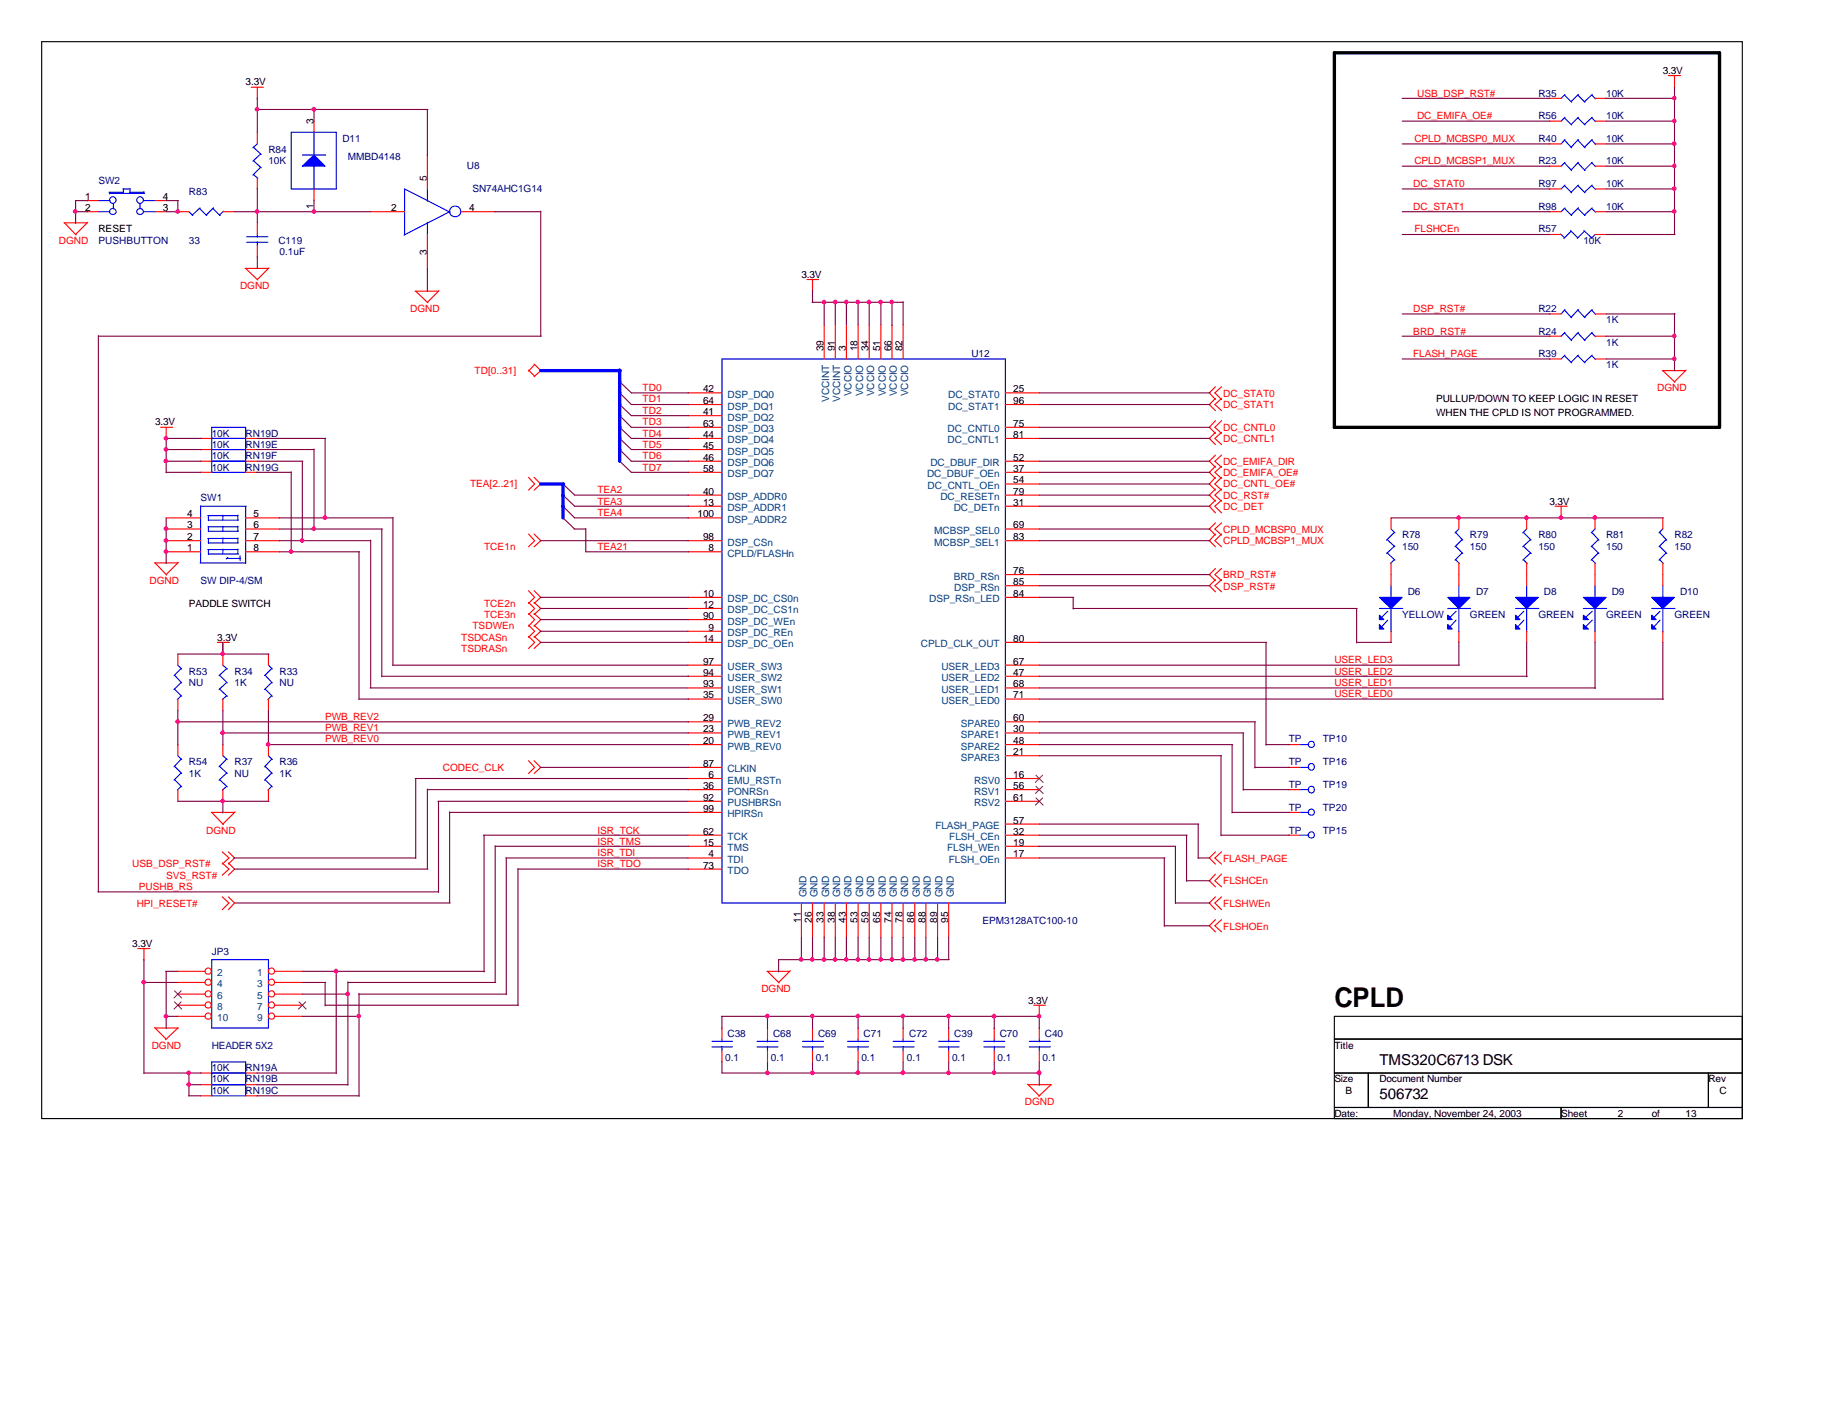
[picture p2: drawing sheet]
<svg xmlns="http://www.w3.org/2000/svg" width="279mm" height="216mm" viewBox="0 0 279 216" stroke-linecap="round" stroke-linejoin="round" font-family="sans-serif">
<path d="M6.3 6.3h259.1v164.1h-259.1zM203.3 158.3h62.1M265.4 154.9h-62.1v15.5M203.3 163.5h62.1M203.3 168.7h62.1M208.4 163.5v5.2M237.8 168.7v1.7M260.3 163.5v5.2" fill="none" stroke="#000" stroke-width=".17"/>
<path d="M203.3 8h58.7v57.1h-58.7z" fill="none" stroke="#000" stroke-width=".51"/>
<g fill="none" stroke="#f00" stroke-width=".17">
<path d="M38.3 13.3h1.8M39.2 13.3v1.8M47.8 18.5v1.7M236.1 18.5h1.7M236.1 15h1.7M243 18.5h1.7M243 15h1.7M254.2 11.5h1.8M255.1 11.5v1.9M9.7 34h3.6M9.8 34l1.8 1.8M13.3 32.3h1.7"/>
<path d="M13.3 30.6h1.7M13.4 33.9l-1.9 1.8M23.6 32.3h1.7M23.6 30.6h1.7M27.1 32.3h1.7M34 32.3h1.7M39.2 20.2v1.7M39.2 27.1v1.7M39.2 34v1.7M39.2 37.4v1.8M47.8 28.8v1.8M56.5 32.3h5.1"/>
<path d="M65.1 23.6v5.2M65.1 35.7v5.2M70.3 32.3h5.1M236.1 32.3h1.7M236.1 25.3h1.7M236.1 21.9h1.7M236.1 35.7h1.7M236.1 28.8h1.7M243 32.3h1.7M243 25.3h1.7M243 21.9h1.7M243 35.7h1.7"/>
<path d="M243 28.8h1.7M37.3 40.9h3.6M37.4 40.9l1.9 1.8M41 40.8l-1.8 1.8M63.2 44.4h3.6M63.3 44.4l1.9 1.7M66.9 44.3l-1.8 1.8M80.5 56.4l.9 .9M81.4 55.5l1 1-1 .9M81.4 55.5l-.9 1.1M104.8 59.9h5.2M122.9 42.6h1.8"/>
<path d="M123.8 42.6v1.8M125.6 49.5v5.2M127.3 49.5v5.2M128.9 49.5v5.2M130.7 49.5v5.2M132.4 49.5v5.2M134.2 49.5v5.2M135.9 49.5v5.2M137.6 49.5v5.2M153.2 59.9h5.1M185.2 58.9l-1 1 1 1M186.1 58.9l-1 1 1 1"/>
<path d="M236.1 47.8h1.7M236.1 51.2h1.7M236.1 54.7h1.7M243 47.8h1.7M243 51.2h1.7M243 54.7h1.7M253.2 56.5h3.6M253.3 56.5l1.9 1.8M256.9 56.4l-1.8 1.8M24.5 65.1h1.8M25.3 65.1v1.8M25.3 78.9h5.3"/>
<path d="M30.6 66.8h1.7M30.6 68.5h1.7M30.6 70.3h1.7M30.6 72h1.7M37.4 66.8h1.8M37.4 68.5h1.8M37.4 70.3h1.8M37.4 72h1.8M37.4 78.9h5.2M80.5 72.7l.9 1-.9 1M81.4 72.7l1 1-1 1M104.8 77.1h5.2"/>
<path d="M104.8 65.1h5.2M104.8 61.6h5.2M104.8 63.3h5.2M104.8 66.8h5.2M104.8 68.5h5.2M104.8 70.3h5.2M104.8 72h5.2M104.8 75.4h5.2M104.8 78.9h5.2M153.2 77.1h5.1M153.2 65.1h5.1M153.2 61.6h5.1"/>
<path d="M153.2 66.8h5.1M153.2 70.3h5.1M153.2 72h5.1M153.2 75.4h5.1M153.2 73.7h5.1M185.2 60.7l-1 .9 1 1M185.2 64.1l-1 1 1 .9M185.2 65.9l-1 .9 1 .9M185.2 71l-1 1 1 .9M185.2 69.3l-1 1 1 .9M185.2 72.7l-1 1 1 1M185.2 74.5l-1 .9 1 1"/>
<path d="M185.2 76.2l-1 .9 1 1M185.2 79.7l-1 .9 1 .9M186.1 60.7l-1 .9 1 1M186.1 64.1l-1 1 1 .9M186.1 65.9l-1 .9 1 .9M186.1 71l-1 1 1 .9M186.1 69.3l-1 1 1 .9M186.1 72.7l-1 1 1 1M186.1 74.5l-1 .9 1 1M186.1 76.2l-1 .9 1 1M186.1 79.7l-1 .9 1 .9M211.9 78.9v1.7"/>
<path d="M222.2 78.9v1.7M232.6 78.9v1.7M236.9 77.1h1.9M237.8 77.1v1.9M243 78.9v1.7M253.3 78.9v1.7M23.5 85.8h3.6M23.6 85.8l1.8 1.8M25.3 82.4h5.3M25.3 84.1h5.3M25.3 80.6h5.3M27.1 99.7v1.6"/>
<path d="M27.2 85.7l-1.9 1.8M33.1 97.9h1.9M34 97.9v3.4M37.4 82.4h5.2M37.4 84.1h5.2M37.4 80.6h5.2M40.9 99.7v1.6M80.5 90l.9 1-.9 .9M80.5 91.8l.9 .9-.9 .9M80.5 95.2l.9 1-.9 .9M80.5 96.9l.9 1-.9 .9M80.5 93.5l.9 .9-.9 1"/>
<path d="M80.5 81.4l.9 1-.9 .9M81.4 91.8l1 .9-1 .9M81.4 95.2l1 1-1 .9M81.4 96.9l1 1-1 .9M81.4 90l1 1-1 .9M81.4 93.5l1 .9-1 1M81.4 81.4l1 1-1 .9M104.8 97.9h5.2M104.8 82.4h5.2M104.8 84.1h5.2M104.8 91h5.2M104.8 92.7h5.2"/>
<path d="M104.8 94.4h5.2M104.8 96.2h5.2M153.2 97.9h5.1M153.2 82.4h5.1M153.2 89.2h5.1M153.2 91h5.1M153.2 80.6h5.1M153.2 87.5h5.1M185.2 81.4l-1 1 1 .9M185.2 86.6l-1 .9 1 1M185.2 88.3l-1 .9 1 1M186.1 81.4l-1 1 1 .9"/>
<path d="M186.1 86.6l-1 .9 1 1M186.1 88.3l-1 .9 1 1M211.9 85.8v3.4M211.9 96.2v1.7M222.2 85.8v3.4M222.2 96.2v1.7M232.6 85.8v3.4M232.6 96.2v1.7M243 85.8v3.4M243 96.2v1.7M253.3 85.8v3.4M253.3 96.2v1.7"/>
<path d="M27.1 106.5v1.8M27.1 113.5v1.6M34 106.5v1.8M34 113.5v1.6M40.9 106.5v1.8M40.9 113.5v1.6M80.5 115.9l.9 1-.9 1M81.4 115.9l1 1-1 1M104.8 116.9h5.2M104.8 106.5h5.2M104.8 104.8h5.2M104.8 103h5.2"/>
<path d="M104.8 101.3h5.2M104.8 113.5h5.2M104.8 111.7h5.2M104.8 110h5.2M104.8 118.6h5.2M153.2 106.5h5.1M153.2 104.8h5.1M153.2 103h5.1M153.2 101.3h5.1M153.2 113.5h5.1M153.2 111.7h5.1M153.2 110h5.1"/>
<path d="M153.2 118.6h5.1M153.2 115.1h5.1M196.3 116.9h1.7M196.3 113.5h1.7M27.1 120.3v1.8M32.2 123.8h3.5M32.3 123.8l1.7 1.8M33.9 131.5l1 .9-1 .9M33.9 136.7l1 .9-1 1M33.9 129.8l1 .9-1 1M34 120.3v1.8M34.8 131.5l.9 .9-.9 .9"/>
<path d="M34.8 136.7l.9 .9-.9 1M34.8 129.8l.9 .9-.9 1M35.8 123.7l-1.8 1.9M40.9 120.3v1.8M104.8 123.8h5.2M104.8 120.3h5.2M104.8 122.1h5.2M104.8 127.3h5.2M104.8 128.9h5.2M104.8 130.7h5.2M104.8 132.4h5.2M122.1 137.6v5.2"/>
<path d="M123.8 137.6v5.2M125.6 137.6v5.2M127.3 137.6v5.2M128.9 137.6v5.2M130.7 137.6v5.2M132.4 137.6v5.2M134.2 137.6v5.2M135.9 137.6v5.2M137.6 137.6v5.2M139.4 137.6v5.2M141.1 137.6v5.2M142.8 137.6v5.2"/>
<path d="M144.5 137.6v5.2M153.2 120.3h5.1M153.2 122.1h5.1M153.2 127.3h5.1M153.2 128.9h5.1M153.2 130.7h5.1M153.2 125.6h5.1M185.2 133.2l-1 1 1 .9M185.2 136.7l-1 .9 1 1M185.2 129.8l-1 .9 1 1M186.1 133.2l-1 1 1 .9M186.1 136.7l-1 .9 1 1"/>
<path d="M186.1 129.8l-1 .9 1 1M196.3 123.8h1.7M196.3 120.3h1.7M196.3 127.3h1.7M21 144.5h1.9M21.9 144.5v1.8M23.5 156.5l1.8 1.8M23.6 156.6h3.6M27.1 148h4.1M27.1 156.6l-1.9 1.8M27.1 153.2h4.1M27.1 149.7h4.1"/>
<path d="M27.1 151.5h4.1M27.1 154.9h4.1M41.9 148h4.2M41.9 153.2h4.2M41.9 149.7h4.2M41.9 151.5h4.2M41.9 154.9h4.2M110 156.6v1.7M116.8 148h3.5M116.9 148l1.8 1.8M116.9 156.6v1.7M120.4 147.9l-1.8 1.8"/>
<path d="M123.8 156.6v1.7M130.7 156.6v1.7M137.6 156.6v1.7M144.5 156.6v1.7M151.5 156.6v1.7M157.5 153.2h1.8M158.3 153.2v1.7M158.3 156.6v1.7M185.2 140.1l-1 1 1 .9M186.1 140.1l-1 1 1 .9M30.6 165.3h1.7M30.6 163.5h1.7"/>
<path d="M30.6 167h1.7M37.4 165.3h1.8M37.4 163.5h1.8M37.4 167h1.8M110 160.1v1.7M116.9 160.1v1.7M123.8 160.1v1.7M130.7 160.1v1.7M137.6 160.1v1.7M144.5 160.1v1.7M151.5 160.1v1.7M156.5 165.2l1.8 1.8"/>
<path d="M156.6 165.3h3.6M158.3 160.1v1.7M160.1 165.3l-1.9 1.7"/>
<circle cx="31.7" cy="148" r=".47"/>
<circle cx="31.7" cy="153.1" r=".47"/>
<circle cx="31.7" cy="151.4" r=".47"/>
<circle cx="31.7" cy="149.7" r=".47"/>
<circle cx="31.7" cy="154.8" r=".47"/>
<circle cx="41.4" cy="148" r=".47"/>
<circle cx="41.4" cy="151.4" r=".47"/>
<circle cx="41.4" cy="153.1" r=".47"/>
<circle cx="41.4" cy="149.7" r=".47"/>
<circle cx="41.4" cy="154.8" r=".47"/>
</g>
<g fill="none" stroke="#00f" stroke-width=".17">
<path d="M238.3 17.9l1.1 1.1M238.3 14.5l1.1 1.1M238.4 17.9l-.6 .6M238.4 14.4l-.6 .6M240.4 17.9l1.1 1.1M240.4 14.5l1.1 1.1M240.5 17.9l-1.1 1.1M240.5 14.4l-1.1 1.1M242.5 17.9l.6 .6M242.5 14.5l.6 .6M242.6 17.9l-1.2 1.1M242.6 14.4l-1.2 1.1"/>
<path d="M15 30.6h1.8M15 32.3h1.8M16.6 29.3h2.2M16.7 29.5h5.3M16.7 29.3v.2M17.3 31.1v.7M18.7 28.8h1.1M18.8 28.8v.6M19.7 29.3h2.2M19.8 28.7v.6M21.3 31.1v.7M21.8 30.6h1.8"/>
<path d="M21.8 32.3h1.8M21.9 29.2v.3M28.8 32.3l.6 .6M30.4 31.8l1.1 1.1M30.5 31.7l-1.2 1.1M32.4 31.8l1.1 1.1M32.5 31.7l-1.1 1.1M34 32.2l-.6 .6M37.6 36.9h3.2M37.6 36.1h3.2M38.6 22.4l1.2 1.1M38.6 24.5l1.2 1.1"/>
<path d="M38.6 26.6l.7 .6M39.2 35.7v.5M39.2 36.8v.6M39.2 21.9l-.7 .6M39.7 23.5l-1.2 1.1M39.7 25.5l-1.2 1.2M44.4 20.2h6.8v8.6h-6.8zM46.1 23.6h3.5M47.8 20.1v3.5M47.8 25.2v3.6M65.1 28.8v1.8M65.1 33.9v1.8"/>
<path d="M68.5 32.3l-6.9 3.5M68.6 32.3l-7-3.5v7M237.7 35.6l.6 .6M238.3 24.8l1.1 1.2M238.3 21.3l1.1 1.2M238.3 31.8l1.1 1.1M238.3 28.3l1.1 1.1M238.4 24.7l-.6 .6M238.4 21.3l-.6 .6M238.4 31.7l-.6 .6M238.4 28.2l-.6 .6M239.3 35.1l1.1 1.1"/>
<path d="M239.4 35.2l-1.1 1.1M240.4 24.8l1.1 1.2M240.4 21.3l1.1 1.2M240.4 31.8l1.1 1.1M240.4 28.3l1.1 1.1M240.5 24.7l-1.1 1.2M240.5 21.3l-1.1 1.1M240.5 31.7l-1.1 1.1M240.5 28.2l-1.1 1.1M241.3 35.1l1.2 1.1M241.4 35.2l-1.1 1.1M242.5 24.8l.6 .6"/>
<path d="M242.5 21.3l.6 .7M242.5 31.8l.6 .5M242.5 28.3l.6 .6M242.6 24.7l-1.2 1.2M242.6 21.3l-1.2 1.1M242.6 31.7l-1.2 1.1M242.6 28.2l-1.2 1.1M243 35.7l-.6 .6M110 54.7h43.2v82.9h-43.2zM238.3 47.2l1.1 1.2M238.3 50.7l1.1 1.2M238.3 54.2l1.1 1.1"/>
<path d="M238.4 47.2l-.6 .6M238.4 50.6l-.6 .6M238.4 54.1l-.6 .6M240.4 47.2l1.1 1.2M240.4 50.7l1.1 1.2M240.4 54.2l1.1 1.1M240.5 47.2l-1.1 1.1M240.5 50.6l-1.1 1.2M240.5 54.1l-1.1 1.1M242.5 47.2l.6 .7M242.5 50.7l.6 .6M242.5 54.2l.6 .6"/>
<path d="M242.6 47.2l-1.2 1.1M242.6 50.6l-1.2 1.2M242.6 54.1l-1.2 1.1M30.6 77v8.8M30.6 77.1h6.9M31.7 78.6h4.5M31.7 78.6v.7M31.7 79.2h4.6M32.3 65.1h5.1v6.9h-5.1zM32.3 66.8h5.1M32.3 68.5h5.1M32.3 70.3h5.1"/>
<path d="M34 78.5v.7M36.2 78.5v.7M37.4 77.1v8.8M30.5 85.8h6.9M31.7 83.7h4.5M31.7 82h4.5M31.7 80.3h4.5M31.7 84.4h4.6M31.7 80.3v.7M31.7 82v.8M31.7 83.7v.8M31.7 82.7h4.6"/>
<path d="M31.7 80.9h4.6M34 80.2v.7M34 82v.7M34 83.7v.7M34.5 85.1h2.2M34.7 84.9l-.2 .3M36.2 80.2v.7M36.2 82v.7M36.2 83.7v.7M36.6 84.7v.7M210.1 92.7h3.6M211.3 82.2l1.2 1.1"/>
<path d="M211.3 84.2l1.2 1.1M211.4 93.1l-.9 1M211.4 94.5l-.9 1M211.9 89.2v1.9M211.9 92.7v3.6M211.9 80.6l.6 .6M212.4 81.1l-1.2 1.2M212.4 83.2l-1.2 1.1M212.4 85.3l-.6 .6M220.6 92.7h3.4M221.7 81.1l1.1 1.2M221.7 83.2l1.1 1.1"/>
<path d="M221.7 85.3l.6 .6M221.8 93.1l-.9 1M221.8 94.5l-.9 1M222.2 80.6l-.5 .6M222.2 89.2v1.9M222.2 92.7v3.6M222.8 82.2l-1.1 1.1M222.8 84.2l-1.1 1.1M230.9 92.7h3.5M232.1 81.1l1.2 1.2M232.1 83.2l1.2 1.1M232.1 85.3l.6 .6"/>
<path d="M232.2 93.1l-1 1M232.2 94.5l-1 1M232.6 80.6l-.6 .6M232.6 89.2v1.9M232.6 92.7v3.6M233.2 82.2l-1.2 1.1M233.2 84.2l-1.2 1.1M241.2 92.7h3.6M242.5 81.1l1.1 1.2M242.5 83.2l1.1 1.1M242.5 85.3l.6 .6M242.6 93.1l-1 1"/>
<path d="M242.6 94.5l-1 1M243 80.6l-.6 .6M243 89.2v1.9M243 92.7v3.6M243.5 82.2l-1.1 1.1M243.5 84.2l-1.1 1.1M251.6 92.7h3.6M252.8 81.1l1.1 1.2M252.8 83.2l1.1 1.1M252.8 85.3l.6 .6M252.9 93.1l-.9 1M252.9 94.5l-.9 1"/>
<path d="M253.3 80.6l-.6 .6M253.3 89.2v1.9M253.3 92.7v3.6M253.8 82.2l-1.1 1.1M253.8 84.2l-1.1 1.1M26.6 102.9l1.1 1.2M26.6 105l1.1 1.1M26.6 116.8l1.1 1.1M26.6 118.8l1.1 1.1M27.1 101.3l.6 .6M27.1 115.1l.6 .6M27.6 117.8l-1.1 1.1"/>
<path d="M27.6 119.8l-.6 .6M27.6 101.9l-1.1 1.1M27.6 104l-1.1 1.1M27.6 106l-.6 .6M27.6 115.7l-1.1 1.1M33.4 116.8l1.2 1.1M33.4 118.8l1.2 1.1M33.4 102.9l1.2 1.2M33.4 105l1.2 1.1M34 115.1l.6 .6M34 101.3l.6 .6M34.5 115.7l-1.1 1.1"/>
<path d="M34.5 117.8l-1.1 1.1M34.5 119.8l-.6 .6M34.5 101.9l-1.1 1.1M34.5 104l-1.1 1.1M34.5 106l-.6 .6M40.4 116.8l1.1 1.1M40.4 118.8l1.1 1.1M40.4 102.9l1.1 1.2M40.4 105l1.1 1.1M40.9 115.1l.6 .6M40.9 101.3l.6 .6M41.4 115.7l-1.1 1.1"/>
<path d="M41.4 117.8l-1.1 1.1M41.4 119.8l-.6 .6M41.4 101.9l-1.1 1.1M41.4 104l-1.1 1.1M41.4 106l-.6 .6M198 116.9h1.4M198 113.5h1.4M198 120.3h1.4M198 123.8h1.4M198 127.3h1.4M32.3 146.2h8.6v10.4h-8.6zM108.5 159.5h3.1"/>
<path d="M108.5 158.7h3.1M110 158.3v.5M110 159.4v.7M115.3 159.5h3.2M115.3 158.7h3.2M116.9 158.3v.5M116.9 159.4v.7M122.3 159.5h3.2M122.3 158.7h3.2M123.8 158.3v.5M123.8 159.4v.7M129.1 159.5h3.2"/>
<path d="M129.1 158.7h3.2M130.7 158.3v.5M130.7 159.4v.7M136.1 159.5h3.2M136.1 158.7h3.2M137.6 158.3v.5M137.6 159.4v.7M143 159.5h3.1M143 158.7h3.1M144.5 158.3v.5M144.5 159.4v.7M149.9 159.5h3.2"/>
<path d="M149.9 158.7h3.2M151.5 158.3v.5M151.5 159.4v.7M156.8 159.5h3.2M156.8 158.7h3.2M158.3 158.3v.5M158.3 159.4v.7M32.3 161.8h5.1v5.2h-5.1zM32.3 163.5h5.1M32.3 165.3h5.1"/>
<circle cx="17.2" cy="30.5" r=".5"/>
<circle cx="17.2" cy="32.2" r=".48"/>
<circle cx="21.3" cy="30.5" r=".5"/>
<circle cx="21.4" cy="32.2" r=".48"/>
<circle cx="69.3" cy="32.2" r=".84"/>
<circle cx="199.8" cy="116.8" r=".49"/>
<circle cx="199.8" cy="113.4" r=".47"/>
<circle cx="199.8" cy="120.3" r=".49"/>
<circle cx="199.8" cy="127.2" r=".47"/>
<circle cx="199.8" cy="123.8" r=".47"/>
</g>
<g fill="#00f" stroke="#00f" stroke-width=".17">
<path d="M46.1 25.3l1.7-1.7 1.7 1.7z" fill-rule="evenodd"/>
<path d="M210.1 91h3.5l-1.7 1.7z" fill-rule="evenodd"/>
<path d="M210.1 93.7l.7 .7h-.7z" fill-rule="evenodd"/>
<path d="M210.1 95.2l.7 .6h-.7z" fill-rule="evenodd"/>
<path d="M220.6 91h3.3l-1.7 1.7z" fill-rule="evenodd"/>
<path d="M220.6 93.7l.6 .7h-.6z" fill-rule="evenodd"/>
<path d="M220.6 95.2l.6 .6h-.6z" fill-rule="evenodd"/>
<path d="M230.9 91h3.5l-1.8 1.7z" fill-rule="evenodd"/>
<path d="M230.9 93.7l.7 .7h-.7z" fill-rule="evenodd"/>
<path d="M230.9 95.2l.7 .6h-.7z" fill-rule="evenodd"/>
<path d="M241.2 91h3.5l-1.7 1.7z" fill-rule="evenodd"/>
<path d="M241.2 93.7l.8 .7h-.8z" fill-rule="evenodd"/>
<path d="M241.2 95.2l.8 .6h-.8z" fill-rule="evenodd"/>
<path d="M251.6 91h3.5l-1.8 1.7z" fill-rule="evenodd"/>
<path d="M251.6 93.7l.7 .7h-.7z" fill-rule="evenodd"/>
<path d="M251.6 95.2l.7 .6h-.7z" fill-rule="evenodd"/>
</g>
<path d="M157.8 118.1l1.1 1.1M157.8 119.8l1.1 1.1M158.8 118.1l-1.1 1.1M158.8 119.8l-1.1 1.1M157.8 121.6l1.1 1.1M158.8 121.6l-1.1 1.1M26.6 151l1.1 1.1M26.6 152.7l1.1 1.1M27.6 151l-1.1 1.1M27.6 152.7l-1.1 1.1M45.6 152.7l1.1 1.1M46.6 152.7l-1.1 1.1" fill="none" stroke="#804000" stroke-width=".15"/>
<g fill="none" stroke="#800040" stroke-width=".17">
<path d="M39.1 16.7h26.1M39.2 14.9v5.3M47.8 16.6v1.9M65.1 16.7v7M213.6 15h22.5M213.6 18.5h22.5M244.6 15h10.5M244.7 18.5h10.5M255.1 13.3v22.4M11.5 32.3h1.9M13.4 30.6h-1.9v3.4M25.3 32.3h1.9"/>
<path d="M25.3 30.6h1.9M27.1 30.6v1.7M35.7 32.3h20.8M39.2 28.7v5.3M39.2 39.1v1.8M47.8 30.5v1.8M75.4 32.3h7M82.4 32.2v19M213.6 32.3h22.5M213.6 25.3h22.5M213.6 21.9h22.5M213.6 28.8h22.5"/>
<path d="M213.6 35.7h22.5M244.7 32.3h10.5M244.7 25.3h10.5M244.7 21.9h10.5M244.7 28.8h10.5M244.7 35.7h10.5M15 51.2h67.5M15 51.1v84.8M65.1 40.8v3.6M94.3 59.8l1.9 1.8h8.7M94.3 58.1l1.9 1.8h8.7M123.7 46.1h13.9"/>
<path d="M123.8 44.3v1.8M125.6 46v3.5M127.3 46v3.5M128.9 46v3.5M130.7 46v3.5M132.4 46v3.5M134.2 46v3.5M135.9 46.1v3.5M137.6 46v3.5M158.3 59.9h26M213.6 47.8h22.5M213.6 51.2h22.5"/>
<path d="M213.6 54.7h22.5M244.7 47.8h10.5M244.7 51.2h10.5M244.7 54.7h10.5M255.1 47.8v8.7M25.3 78.9v7M25.3 72h5.3M25.3 70.3h5.3M25.3 68.5h5.3M30.6 66.8h-5.3v5.3M39.1 72h5.3M39.1 68.5h8.7"/>
<path d="M39.2 66.8h10.4M39.2 70.3h6.9M42.5 78.9h17.4M44.4 71.9v12.2M46.1 70.3v12.2M47.8 68.4v12.2M49.5 66.8v12.2M59.9 78.8v22.5M85.7 77l1.8 1.9h17.4M85.7 73.7l1.8 1.7h17.4M85.7 75.4l1.8 1.7h17.4M85.7 78.8l1.8 1.8"/>
<path d="M94.3 70.2l1.9 1.8h8.7M94.3 68.4l1.9 1.9h8.7M94.3 66.7l1.9 1.8h8.7M94.3 65l1.9 1.8h8.7M94.3 63.2l1.9 1.9h8.7M94.3 61.6l1.9 1.7h8.7M158.3 72h26M158.3 66.8h26M158.3 70.3h26M158.3 75.4h26M158.3 77.1h26M158.3 65.1h26"/>
<path d="M158.3 61.6h26M158.3 73.7h26M211.9 78.9h41.5M27.1 99.7h13.9M34 97.9v1.8M42.5 82.4h14M42.6 84.1h12.2M42.6 80.6h15.7M54.7 84.1v22.5M56.5 82.3v22.5M58.2 80.6v22.5M82.3 96.2h22.5"/>
<path d="M82.3 92.7h22.5M82.4 82.4h22.5M82.4 97.9h22.5M82.4 94.4h22.5M82.4 91h22.5M87.5 80.6h1.7M89.2 80.5v3.6h15.7M158.3 82.4h26M158.3 80.6h26M158.3 97.9h34.7M158.3 91h5.3M158.3 87.5h26"/>
<path d="M158.3 89.2h26M163.5 92.7h43.3M163.5 91v1.8M192.9 97.9v15.6M206.7 97.9h5.3M206.7 92.7v5.3M222.2 97.8v3.5M232.6 97.9v5.2M243 97.9v7M253.3 97.9v8.7M27.1 110h77.8M27.1 108.3v5.2"/>
<path d="M34 108.3v5.2M34 111.7h70.9M40.9 108.3v5.2M40.9 113.5h64M54.7 106.5h50.2M56.4 104.8h48.4M58.2 103h46.7M59.8 101.3h45M63.2 118.6h41.6M63.3 118.6v12.2M82.4 116.9h22.5M158.3 104.8h84.8"/>
<path d="M158.3 106.5h95.1M158.3 101.3h64M158.3 103h74.4M158.3 110h33M158.3 111.7h31.2M158.3 113.5h29.5M158.3 115.1h27.8M186 115.1v12.2M187.7 113.5v10.4M189.4 111.7v8.7M191.2 110v7M191.2 116.9h5.2"/>
<path d="M192.9 113.5h3.5M14.9 135.9h51.9M27.1 122.1h13.9M34 122.1v1.8M35.6 130.7h27.7M35.7 132.4h29.5M35.7 137.6h32.9M65.1 120.2v12.2M65.1 120.3h39.8M66.7 122.1h38.1M66.8 122.1v13.9M68.5 123.7v13.9"/>
<path d="M68.5 123.8h36.4M73.7 127.3h31.1M73.7 127.3v20.8M75.4 128.9v20.8M75.4 128.9h29.5M77 130.7h27.8M77.1 130.7v20.9M78.9 132.3v20.9M78.9 132.4h26M158.2 128.9h20.9v8.8M158.3 127.3h22.5M158.3 130.7h19.2"/>
<path d="M158.3 125.6h24.3M177.4 130.7v10.4M179.1 137.6h5.2M180.8 127.3v7M180.8 134.2h3.5M182.5 130.7h1.8M182.5 125.6v5.2M186 127.3h10.4M187.7 123.8h8.7M189.4 120.3h7M21.8 149.7h5.3M21.9 146.2v17.4"/>
<path d="M25.2 148h1.9M25.2 154.9h1.9M25.3 148v8.7M46.1 149.7h3.5M46.1 148h27.7M46.1 154.9h8.7M46.1 151.5h7M49.5 153.2h29.5M49.5 149.7v3.5M51.2 148v15.6M53 149.7h22.5M53 149.6v15.8"/>
<path d="M54.6 151.5h22.5M54.7 151.4v15.6M109.9 154.9h48.5M110 154.9v1.8M116.9 154.9v1.8M122.1 142.8v3.5M123.8 142.8v3.5M123.8 154.9v1.8M125.6 142.7v3.5M127.3 142.8v3.5M128.9 142.8v3.5M130.7 142.8v3.5"/>
<path d="M130.7 154.9v1.8M132.4 142.8v3.5M134.2 142.8v3.5M135.9 142.8v3.5M137.6 142.8v3.5M137.6 154.9v1.8M139.4 142.8v3.5M141.1 142.8v3.5M142.8 142.8v3.5M144.5 142.7v3.5M144.5 154.9v1.8M144.6 146.2h-26v1.9"/>
<path d="M151.5 154.9v1.8M158.3 154.9v1.8M177.4 141.1h6.9M21.9 163.5h8.7M28.7 165.3h1.9M28.7 167h1.9M28.8 163.4v3.6M39.1 163.5h12.1M39.1 165.3h13.9M39.1 167h15.6M110 161.7v1.8h48.4M116.9 161.8v1.8"/>
<path d="M123.8 161.8v1.8M130.7 161.8v1.8M137.6 161.8v1.8M144.5 161.8v1.8M151.5 161.8v1.8M158.3 161.8v3.6"/>
</g>
<path d="M82.4 56.5h12.1M94.4 56.4v13.9M82.4 73.7h3.5M85.8 73.7v5.2" fill="none" stroke="#00f" stroke-width=".51"/>
<g fill="#f0f" stroke="#f0f" stroke-width=".17">
<circle cx="255.1" cy="14.9" r=".29"/>
<circle cx="255.1" cy="18.4" r=".29"/>
<circle cx="232.5" cy="78.9" r=".29"/>
<circle cx="237.8" cy="78.9" r=".29"/>
<circle cx="243" cy="78.9" r=".29"/>
<circle cx="123.7" cy="146.2" r=".29"/>
<circle cx="127.2" cy="146.2" r=".29"/>
<circle cx="122.1" cy="146.2" r=".29"/>
<circle cx="125.5" cy="146.2" r=".29"/>
<circle cx="139.3" cy="146.2" r=".29"/>
<circle cx="134.2" cy="146.2" r=".29"/>
<circle cx="130.7" cy="146.2" r=".29"/>
<circle cx="132.4" cy="146.2" r=".29"/>
<circle cx="141" cy="146.2" r=".29"/>
<circle cx="137.5" cy="146.2" r=".29"/>
<circle cx="142.8" cy="146.2" r=".29"/>
<circle cx="135.9" cy="146.2" r=".29"/>
<circle cx="128.9" cy="146.2" r=".29"/>
<circle cx="125.5" cy="46" r=".29"/>
<circle cx="134.2" cy="46" r=".29"/>
<circle cx="132.4" cy="46" r=".29"/>
<circle cx="130.7" cy="46" r=".29"/>
<circle cx="128.9" cy="46" r=".29"/>
<circle cx="127.2" cy="46" r=".29"/>
<circle cx="33.9" cy="99.6" r=".29"/>
<circle cx="27.1" cy="109.9" r=".29"/>
<circle cx="33.9" cy="111.6" r=".29"/>
<circle cx="40.9" cy="113.4" r=".29"/>
<circle cx="33.9" cy="122" r=".29"/>
<circle cx="21.9" cy="149.6" r=".29"/>
<circle cx="25.3" cy="154.8" r=".29"/>
<circle cx="28.8" cy="163.4" r=".29"/>
<circle cx="53" cy="151.4" r=".29"/>
<circle cx="54.7" cy="154.8" r=".29"/>
<circle cx="28.8" cy="165.2" r=".29"/>
<circle cx="51.2" cy="148" r=".29"/>
<circle cx="27.1" cy="32.2" r=".29"/>
<circle cx="11.5" cy="32.2" r=".29"/>
<circle cx="39.2" cy="32.2" r=".29"/>
<circle cx="25.3" cy="80.6" r=".29"/>
<circle cx="25.3" cy="68.4" r=".29"/>
<circle cx="25.3" cy="66.8" r=".29"/>
<circle cx="25.3" cy="70.2" r=".29"/>
<circle cx="25.3" cy="84" r=".29"/>
<circle cx="25.3" cy="82.3" r=".29"/>
<circle cx="44.3" cy="84" r=".29"/>
<circle cx="46" cy="82.3" r=".29"/>
<circle cx="47.8" cy="80.6" r=".29"/>
<circle cx="49.5" cy="78.9" r=".29"/>
<circle cx="222.2" cy="78.9" r=".29"/>
<circle cx="255.1" cy="21.9" r=".29"/>
<circle cx="137.5" cy="154.8" r=".29"/>
<circle cx="144.5" cy="154.8" r=".29"/>
<circle cx="151.4" cy="154.8" r=".29"/>
<circle cx="130.7" cy="163.4" r=".29"/>
<circle cx="158.3" cy="154.8" r=".29"/>
<circle cx="123.7" cy="154.8" r=".29"/>
<circle cx="123.7" cy="163.4" r=".29"/>
<circle cx="158.3" cy="163.4" r=".29"/>
<circle cx="130.7" cy="154.8" r=".29"/>
<circle cx="137.5" cy="163.4" r=".29"/>
<circle cx="144.5" cy="163.4" r=".29"/>
<circle cx="151.4" cy="163.4" r=".29"/>
<circle cx="116.9" cy="163.4" r=".29"/>
<circle cx="116.9" cy="154.8" r=".29"/>
<circle cx="47.8" cy="32.2" r=".29"/>
<circle cx="39.2" cy="16.6" r=".29"/>
<circle cx="135.9" cy="46" r=".29"/>
<circle cx="47.8" cy="16.6" r=".29"/>
<circle cx="255.1" cy="32.2" r=".29"/>
<circle cx="255.1" cy="25.3" r=".29"/>
<circle cx="255.1" cy="54.6" r=".29"/>
<circle cx="255.1" cy="28.7" r=".29"/>
<circle cx="255.1" cy="51.2" r=".29"/>
</g>
<text font-size="4.1" x="203.3" y="153.5">CPLD</text>
<g font-size="2.3">
<text x="210.1" y="167.5">506732</text>
<text x="210.1" y="162.3">TMS320C6713 DSK</text>
</g>
<g font-size="1.5">
<text x="253.3" y="11.3">3.3V</text>
<text x="37.4" y="13">3.3V</text>
<text x="47.8" y="19" transform="rotate(-90 47.8 19)">3</text>
<text x="65" y="27.6" transform="rotate(-90 65 27.6)">5</text>
<text x="13" y="30.5">1</text>
<text x="13" y="32.2">2</text>
<text x="15" y="35.4">RESET</text>
<text x="24.8" y="32.2">3</text>
<text x="24.8" y="30.5">4</text>
<text x="47.8" y="31.8" transform="rotate(-90 47.8 31.8)">1</text>
<text x="59.6" y="32.2">2</text>
<text x="71.5" y="32.2">4</text>
<text x="65" y="38.8" transform="rotate(-90 65 38.8)">3</text>
<text x="122.1" y="42.3">3.3V</text>
<text x="125.5" y="53.5" transform="rotate(-90 125.5 53.5)">39</text>
<text x="127.2" y="53.5" transform="rotate(-90 127.2 53.5)">91</text>
<text x="128.9" y="53.5" transform="rotate(-90 128.9 53.5)">3</text>
<text x="130.6" y="53.5" transform="rotate(-90 130.6 53.5)">18</text>
<text x="132.3" y="53.5" transform="rotate(-90 132.3 53.5)">34</text>
<text x="134.1" y="53.5" transform="rotate(-90 134.1 53.5)">51</text>
<text x="135.8" y="53.5" transform="rotate(-90 135.8 53.5)">66</text>
<text x="137.5" y="53.5" transform="rotate(-90 137.5 53.5)">82</text>
<text x="107.1" y="59.8">42</text>
<text x="154.3" y="59.8">25</text>
<text x="23.6" y="64.8">3.3V</text>
<text x="107.1" y="61.6">64</text>
<text x="107.1" y="63.2">41</text>
<text x="107.1" y="65">63</text>
<text x="154.3" y="61.6">96</text>
<text x="154.3" y="65">75</text>
<text x="218.8" y="61.3">PULLUP/DOWN TO KEEP LOGIC IN RESET</text>
<text x="218.8" y="63.3">WHEN THE CPLD IS NOT PROGRAMMED.</text>
<text x="107.1" y="66.7">44</text>
<text x="107.1" y="68.4">45</text>
<text x="107.1" y="70.2">46</text>
<text x="107.1" y="71.9">58</text>
<text x="154.3" y="66.7">81</text>
<text x="154.3" y="70.2">52</text>
<text x="154.3" y="71.9">37</text>
<text x="107.1" y="75.4">40</text>
<text x="107.1" y="77">13</text>
<text x="154.3" y="73.7">54</text>
<text x="154.3" y="75.4">79</text>
<text x="154.3" y="77">31</text>
<text x="236.1" y="76.9">3.3V</text>
<text x="28.5" y="84">1</text>
<text x="28.5" y="82.3">2</text>
<text x="28.5" y="80.5">3</text>
<text x="28.5" y="78.8">4</text>
<text x="38.6" y="84">8</text>
<text x="38.6" y="82.3">7</text>
<text x="38.6" y="80.5">6</text>
<text x="38.6" y="78.8">5</text>
<text x="106.3" y="78.8">100</text>
<text x="107.1" y="82.3">98</text>
<text x="107.9" y="84">8</text>
<text x="154.3" y="80.5">69</text>
<text x="154.3" y="82.3">83</text>
<text x="154.3" y="89.2">85</text>
<text x="154.3" y="87.5">76</text>
<text x="28.8" y="92.5">PADDLE SWITCH</text>
<text x="107.1" y="90.9">10</text>
<text x="107.1" y="92.6">12</text>
<text x="107.1" y="94.3">90</text>
<text x="154.3" y="90.9">84</text>
<text x="33.1" y="97.6">3.3V</text>
<text x="107.1" y="97.8">14</text>
<text x="107.1" y="101.3">97</text>
<text x="107.9" y="96.1">9</text>
<text x="154.3" y="101.3">67</text>
<text x="154.3" y="97.8">80</text>
<text x="107.1" y="106.4">35</text>
<text x="107.1" y="104.7">93</text>
<text x="107.1" y="103">94</text>
<text x="154.3" y="106.4">71</text>
<text x="154.3" y="104.7">68</text>
<text x="154.3" y="103">47</text>
<text x="107.1" y="113.4">20</text>
<text x="107.1" y="111.6">23</text>
<text x="107.1" y="109.9">29</text>
<text x="154.3" y="109.9">60</text>
<text x="154.3" y="111.6">30</text>
<text x="154.3" y="113.4">48</text>
<text x="107.1" y="116.8">87</text>
<text x="107.9" y="118.5">6</text>
<text x="154.3" y="115.1">21</text>
<text x="154.3" y="118.5">16</text>
<text x="107.1" y="120.2">36</text>
<text x="107.1" y="122">92</text>
<text x="107.1" y="123.7">99</text>
<text x="154.3" y="120.2">56</text>
<text x="154.3" y="122">61</text>
<text x="154.3" y="125.5">57</text>
<text x="107.1" y="127.2">62</text>
<text x="107.1" y="128.9">15</text>
<text x="107.9" y="130.6">4</text>
<text x="154.3" y="127.2">32</text>
<text x="154.3" y="128.9">19</text>
<text x="154.3" y="130.6">17</text>
<text x="107.1" y="132.3">73</text>
<text x="122" y="140.6" transform="rotate(-90 122 140.6)">11</text>
<text x="123.7" y="140.6" transform="rotate(-90 123.7 140.6)">26</text>
<text x="125.5" y="140.6" transform="rotate(-90 125.5 140.6)">33</text>
<text x="127.2" y="140.6" transform="rotate(-90 127.2 140.6)">38</text>
<text x="128.9" y="140.6" transform="rotate(-90 128.9 140.6)">43</text>
<text x="130.6" y="140.6" transform="rotate(-90 130.6 140.6)">53</text>
<text x="132.3" y="140.6" transform="rotate(-90 132.3 140.6)">59</text>
<text x="134.1" y="140.6" transform="rotate(-90 134.1 140.6)">65</text>
<text x="135.8" y="140.6" transform="rotate(-90 135.8 140.6)">74</text>
<text x="137.5" y="140.6" transform="rotate(-90 137.5 140.6)">78</text>
<text x="139.3" y="140.6" transform="rotate(-90 139.3 140.6)">86</text>
<text x="141" y="140.6" transform="rotate(-90 141 140.6)">88</text>
<text x="142.7" y="140.6" transform="rotate(-90 142.7 140.6)">89</text>
<text x="144.4" y="140.6" transform="rotate(-90 144.4 140.6)">95</text>
<text x="20.2" y="144.3">3.3V</text>
<text x="156.6" y="152.9">3.3V</text>
<text x="203.3" y="159.8">Title</text>
<text x="203.3" y="164.9">Size</text>
<text x="205" y="166.7">B</text>
<text x="210.1" y="164.9">Document Number</text>
<text x="260.3" y="164.9">Rev</text>
<text x="262" y="166.7">C</text>
<text x="203.3" y="170.2">Date:</text>
<text x="212.3" y="170.2">Monday, November 24, 2003</text>
<text x="237.8" y="170.2">Sheet</text>
<text x="246.5" y="170.2">2</text>
<text x="251.6" y="170.2">of</text>
<text x="256.8" y="170.2">13</text>
</g>
<g font-size="1.5" fill="#f00">
<text x="215.9" y="14.7">USB_DSP_RST#</text>
<text x="215.5" y="21.6">CPLD_MCBSP0_MUX</text>
<text x="215.9" y="18.1">DC_EMIFA_OE#</text>
<text x="215.3" y="28.5">DC_STAT0</text>
<text x="215.5" y="25.1">CPLD_MCBSP1_MUX</text>
<text x="215.3" y="32">DC_STAT1</text>
<text x="215.5" y="35.4">FLSHCEn</text>
<text x="9" y="37.2">DGND</text>
<text x="36.6" y="44">DGND</text>
<text x="62.5" y="47.5">DGND</text>
<text x="215.3" y="47.5">DSP_RST#</text>
<text x="215.3" y="51">BRD_RST#</text>
<text x="72.3" y="57">TD[0..31]</text>
<text x="97.9" y="59.6">TD0</text>
<text x="215.3" y="54.4">FLASH_PAGE</text>
<text x="252.5" y="59.6">DGND</text>
<text x="97.9" y="64.8">TD3</text>
<text x="97.9" y="63.1">TD2</text>
<text x="97.9" y="61.3">TD1</text>
<text x="186.4" y="60.5">DC_STAT0</text>
<text x="186.4" y="62.2">DC_STAT1</text>
<text x="186.4" y="65.6">DC_CNTL0</text>
<text x="97.9" y="71.7">TD7</text>
<text x="97.9" y="69.9">TD6</text>
<text x="97.9" y="68.2">TD5</text>
<text x="97.9" y="66.5">TD4</text>
<text x="186.4" y="67.4">DC_CNTL1</text>
<text x="186.4" y="70.9">DC_EMIFA_DIR</text>
<text x="71.6" y="74.3">TEA[2..21]</text>
<text x="91" y="75.2">TEA2</text>
<text x="91" y="76.9">TEA3</text>
<text x="186.4" y="72.6">DC_EMIFA_OE#</text>
<text x="186.4" y="74.3">DC_CNTL_OE#</text>
<text x="186.4" y="76">DC_RST#</text>
<text x="186.4" y="77.7">DC_DET</text>
<text x="73.7" y="83.8">TCE1n</text>
<text x="91" y="78.6">TEA4</text>
<text x="91" y="83.8">TEA21</text>
<text x="186.4" y="82.9">CPLD_MCBSP1_MUX</text>
<text x="186.4" y="81.2">CPLD_MCBSP0_MUX</text>
<text x="22.8" y="89">DGND</text>
<text x="186.4" y="88.1">BRD_RST#</text>
<text x="186.4" y="89.8">DSP_RST#</text>
<text x="72" y="95.8">TSDWEn</text>
<text x="73.7" y="94.1">TCE3n</text>
<text x="73.7" y="92.5">TCE2n</text>
<text x="70.3" y="97.6">TSDCASn</text>
<text x="70.3" y="99.3">TSDRASn</text>
<text x="203.3" y="101.1">USER_LED3</text>
<text x="203.3" y="104.5">USER_LED1</text>
<text x="203.3" y="106.3">USER_LED0</text>
<text x="203.3" y="102.8">USER_LED2</text>
<text x="49.5" y="109.7">PWB_REV2</text>
<text x="49.5" y="111.4">PWB_REV1</text>
<text x="49.5" y="113.1">PWB_REV0</text>
<text x="67.5" y="117.4">CODEC_CLK</text>
<text x="31.4" y="127">DGND</text>
<text x="91" y="127">ISR_TCK</text>
<text x="91" y="128.7">ISR_TMS</text>
<text x="91" y="130.4">ISR_TDI</text>
<text x="186.4" y="131.3">FLASH_PAGE</text>
<text x="20.2" y="132.2">USB_DSP_RST#</text>
<text x="21.2" y="135.6">PUSHB_RS</text>
<text x="25.3" y="133.9">SVS_RST#</text>
<text x="91" y="132.2">ISR_TDO</text>
<text x="186.4" y="134.7">FLSHCEn</text>
<text x="20.8" y="138.2">HPI_RESET#</text>
<text x="186.4" y="138.2">FLSHWEn</text>
<text x="186.4" y="141.6">FLSHOEn</text>
<text x="116" y="151.1">DGND</text>
<text x="23.1" y="159.8">DGND</text>
<text x="156.1" y="168.4">DGND</text>
</g>
<g font-size="1.5" fill="#000080">
<text x="234.4" y="14.7">R35</text>
<text x="244.7" y="14.7">10K</text>
<text x="40.9" y="23.4">R84</text>
<text x="52.2" y="21.6">D11</text>
<text x="234.4" y="18.1">R56</text>
<text x="234.4" y="21.6">R40</text>
<text x="244.7" y="18.1">10K</text>
<text x="244.7" y="21.6">10K</text>
<text x="15" y="28">SW2</text>
<text x="28.8" y="29.7">R83</text>
<text x="40.9" y="25.1">10K</text>
<text x="53" y="24.4">MMBD4148</text>
<text x="71.1" y="25.7">U8</text>
<text x="72" y="29.2">SN74AHC1G14</text>
<text x="234.4" y="25.1">R23</text>
<text x="234.4" y="28.5">R97</text>
<text x="244.7" y="25.1">10K</text>
<text x="244.7" y="28.5">10K</text>
<text x="234.4" y="35.4">R57</text>
<text x="234.4" y="32">R98</text>
<text x="244.7" y="32">10K</text>
<text x="15" y="37.2">PUSHBUTTON</text>
<text x="28.8" y="37.2">33</text>
<text x="42.4" y="37.2">C119</text>
<text x="42.6" y="38.9">0.1uF</text>
<text x="241.2" y="37.2">10K</text>
<text x="234.4" y="47.5">R22</text>
<text x="234.4" y="51">R24</text>
<text x="244.7" y="49.3">1K</text>
<text x="244.7" y="52.7">1K</text>
<text x="148" y="54.4">U12</text>
<text x="234.4" y="54.4">R39</text>
<text x="244.7" y="56.1">1K</text>
<text x="32.3" y="66.5">10K</text>
<text x="32.3" y="68.2">10K</text>
<text x="32.3" y="69.9">10K</text>
<text x="32.3" y="71.7">10K</text>
<text x="37.4" y="66.5">RN19D</text>
<text x="37.4" y="68.2">RN19E</text>
<text x="37.4" y="69.9">RN19F</text>
<text x="37.4" y="71.7">RN19G</text>
<text x="30.6" y="76.4">SW1</text>
<text x="213.6" y="82">R78</text>
<text x="213.6" y="83.8">150</text>
<text x="223.9" y="82">R79</text>
<text x="223.9" y="83.8">150</text>
<text x="234.4" y="82">R80</text>
<text x="234.4" y="83.8">150</text>
<text x="244.7" y="82">R81</text>
<text x="244.7" y="83.8">150</text>
<text x="255.1" y="82">R82</text>
<text x="255.1" y="83.8">150</text>
<text x="30.6" y="89">SW DIP-4/SM</text>
<text x="213.6" y="94.1">YELLOW</text>
<text x="214.5" y="90.7">D6</text>
<text x="223.9" y="94.1">GREEN</text>
<text x="224.9" y="90.7">D7</text>
<text x="234.4" y="94.1">GREEN</text>
<text x="235.2" y="90.7">D8</text>
<text x="244.7" y="94.1">GREEN</text>
<text x="245.5" y="90.7">D9</text>
<text x="255.1" y="94.1">GREEN</text>
<text x="255.9" y="90.7">D10</text>
<text x="28.8" y="102.8">R53</text>
<text x="28.8" y="104.5">NU</text>
<text x="35.7" y="102.8">R34</text>
<text x="35.7" y="104.5">1K</text>
<text x="42.6" y="102.8">R33</text>
<text x="42.6" y="104.5">NU</text>
<text x="196.3" y="113.1">TP</text>
<text x="201.5" y="113.1">TP10</text>
<text x="28.8" y="116.6">R54</text>
<text x="28.8" y="118.4">1K</text>
<text x="35.7" y="116.6">R37</text>
<text x="35.7" y="118.4">NU</text>
<text x="42.6" y="116.6">R36</text>
<text x="42.6" y="118.4">1K</text>
<text x="196.3" y="116.6">TP</text>
<text x="201.5" y="116.6">TP16</text>
<text x="196.3" y="120.1">TP</text>
<text x="196.3" y="123.5">TP</text>
<text x="201.5" y="120.1">TP19</text>
<text x="201.5" y="123.5">TP20</text>
<text x="196.3" y="127">TP</text>
<text x="201.5" y="127">TP15</text>
<text x="149.7" y="140.8">EPM3128ATC100-10</text>
<text x="32.3" y="145.5">JP3</text>
<text x="32.3" y="159.8">HEADER 5X2</text>
<text x="110.5" y="161.7">0.1</text>
<text x="110.8" y="158.1">C38</text>
<text x="117.4" y="161.7">0.1</text>
<text x="117.8" y="158.1">C68</text>
<text x="124.3" y="161.7">0.1</text>
<text x="124.6" y="158.1">C69</text>
<text x="131.2" y="161.7">0.1</text>
<text x="131.6" y="158.1">C71</text>
<text x="138.2" y="161.7">0.1</text>
<text x="138.5" y="158.1">C72</text>
<text x="145" y="161.7">0.1</text>
<text x="145.4" y="158.1">C39</text>
<text x="152" y="161.7">0.1</text>
<text x="152.3" y="158.1">C70</text>
<text x="158.8" y="161.7">0.1</text>
<text x="159.2" y="158.1">C40</text>
<text x="32.3" y="163.2">10K</text>
<text x="32.3" y="166.7">10K</text>
<text x="32.3" y="164.9">10K</text>
<text x="37.4" y="163.2">RN19A</text>
<text x="37.4" y="166.7">RN19C</text>
<text x="37.4" y="164.9">RN19B</text>
</g>
<g font-size="1.5" fill="#004080">
<text x="110.8" y="60.6">DSP_DQ0</text>
<text x="110.8" y="62.4">DSP_DQ1</text>
<text x="110.8" y="64.1">DSP_DQ2</text>
<text x="110.8" y="65.9">DSP_DQ3</text>
<text x="126.3" y="61.2" transform="rotate(-90 126.3 61.2)">VCCINT</text>
<text x="128" y="61.2" transform="rotate(-90 128 61.2)">VCCINT</text>
<text x="129.7" y="60.4" transform="rotate(-90 129.7 60.4)">VCCIO</text>
<text x="131.5" y="60.4" transform="rotate(-90 131.5 60.4)">VCCIO</text>
<text x="133.2" y="60.4" transform="rotate(-90 133.2 60.4)">VCCIO</text>
<text x="135" y="60.4" transform="rotate(-90 135 60.4)">VCCIO</text>
<text x="136.7" y="60.4" transform="rotate(-90 136.7 60.4)">VCCIO</text>
<text x="138.3" y="60.4" transform="rotate(-90 138.3 60.4)">VCCIO</text>
<text x="144.4" y="65.9">DC_CNTL0</text>
<text x="144.4" y="60.6">DC_STAT0</text>
<text x="144.4" y="62.4">DC_STAT1</text>
<text x="110.8" y="67.6">DSP_DQ4</text>
<text x="110.8" y="69.3">DSP_DQ5</text>
<text x="110.8" y="71">DSP_DQ6</text>
<text x="141.7" y="71">DC_DBUF_DIR</text>
<text x="144.4" y="67.6">DC_CNTL1</text>
<text x="110.8" y="72.7">DSP_DQ7</text>
<text x="110.8" y="76.2">DSP_ADDR0</text>
<text x="110.8" y="77.9">DSP_ADDR1</text>
<text x="141.2" y="72.7">DC_DBUF_OEn</text>
<text x="141.3" y="74.5">DC_CNTL_OEn</text>
<text x="143.3" y="76.2">DC_RESETn</text>
<text x="145.3" y="77.9">DC_DETn</text>
<text x="110.8" y="79.7">DSP_ADDR2</text>
<text x="110.8" y="83.1">DSP_CSn</text>
<text x="142.3" y="81.4">MCBSP_SEL0</text>
<text x="142.3" y="83.1">MCBSP_SEL1</text>
<text x="110.8" y="84.8">CPLD/FLASHn</text>
<text x="145.3" y="88.3">BRD_RSn</text>
<text x="110.8" y="91.8">DSP_DC_CS0n</text>
<text x="110.8" y="93.5">DSP_DC_CS1n</text>
<text x="110.8" y="95.2">DSP_DC_WEn</text>
<text x="141.6" y="91.8">DSP_RSn_LED</text>
<text x="145.4" y="90">DSP_RSn</text>
<text x="110.8" y="96.9">DSP_DC_REn</text>
<text x="110.8" y="98.6">DSP_DC_OEn</text>
<text x="140.3" y="98.6">CPLD_CLK_OUT</text>
<text x="110.8" y="107.3">USER_SW0</text>
<text x="110.8" y="105.6">USER_SW1</text>
<text x="110.8" y="103.8">USER_SW2</text>
<text x="110.8" y="102.1">USER_SW3</text>
<text x="143.4" y="107.3">USER_LED0</text>
<text x="143.4" y="105.6">USER_LED1</text>
<text x="143.4" y="103.8">USER_LED2</text>
<text x="143.4" y="102.1">USER_LED3</text>
<text x="110.8" y="112.4">PWB_REV1</text>
<text x="110.8" y="110.7">PWB_REV2</text>
<text x="146.4" y="110.7">SPARE0</text>
<text x="146.4" y="112.4">SPARE1</text>
<text x="110.8" y="114.2">PWB_REV0</text>
<text x="110.8" y="117.7">CLKIN</text>
<text x="110.8" y="119.4">EMU_RSTn</text>
<text x="146.4" y="114.2">SPARE2</text>
<text x="146.4" y="115.9">SPARE3</text>
<text x="148.4" y="119.4">RSV0</text>
<text x="110.8" y="121.1">PONRSn</text>
<text x="110.8" y="122.9">PUSHBRSn</text>
<text x="110.8" y="124.5">HPIRSn</text>
<text x="148.4" y="121.1">RSV1</text>
<text x="148.4" y="122.9">RSV2</text>
<text x="110.8" y="128">TCK</text>
<text x="110.8" y="129.7">TMS</text>
<text x="110.8" y="131.5">TDI</text>
<text x="142.5" y="126.3">FLASH_PAGE</text>
<text x="144.3" y="129.7">FLSH_WEn</text>
<text x="144.5" y="131.5">FLSH_OEn</text>
<text x="144.6" y="128">FLSH_CEn</text>
<text x="110.8" y="133.2">TDO</text>
<text x="122.9" y="136.7" transform="rotate(-90 122.9 136.7)">GND</text>
<text x="124.5" y="136.7" transform="rotate(-90 124.5 136.7)">GND</text>
<text x="126.3" y="136.7" transform="rotate(-90 126.3 136.7)">GND</text>
<text x="128" y="136.7" transform="rotate(-90 128 136.7)">GND</text>
<text x="129.7" y="136.7" transform="rotate(-90 129.7 136.7)">GND</text>
<text x="131.5" y="136.7" transform="rotate(-90 131.5 136.7)">GND</text>
<text x="133.2" y="136.7" transform="rotate(-90 133.2 136.7)">GND</text>
<text x="135" y="136.7" transform="rotate(-90 135 136.7)">GND</text>
<text x="136.7" y="136.7" transform="rotate(-90 136.7 136.7)">GND</text>
<text x="138.3" y="136.7" transform="rotate(-90 138.3 136.7)">GND</text>
<text x="140.1" y="136.7" transform="rotate(-90 140.1 136.7)">GND</text>
<text x="141.8" y="136.7" transform="rotate(-90 141.8 136.7)">GND</text>
<text x="143.6" y="136.7" transform="rotate(-90 143.6 136.7)">GND</text>
<text x="145.3" y="136.7" transform="rotate(-90 145.3 136.7)">GND</text>
<text x="33.1" y="148.8">2</text>
<text x="39.2" y="148.8">1</text>
<text x="33.1" y="150.5">4</text>
<text x="33.1" y="152.2">6</text>
<text x="33.1" y="153.9">8</text>
<text x="33.1" y="155.6">10</text>
<text x="39.2" y="150.5">3</text>
<text x="39.2" y="152.2">5</text>
<text x="39.2" y="153.9">7</text>
<text x="39.2" y="155.6">9</text>
</g>
</svg>
